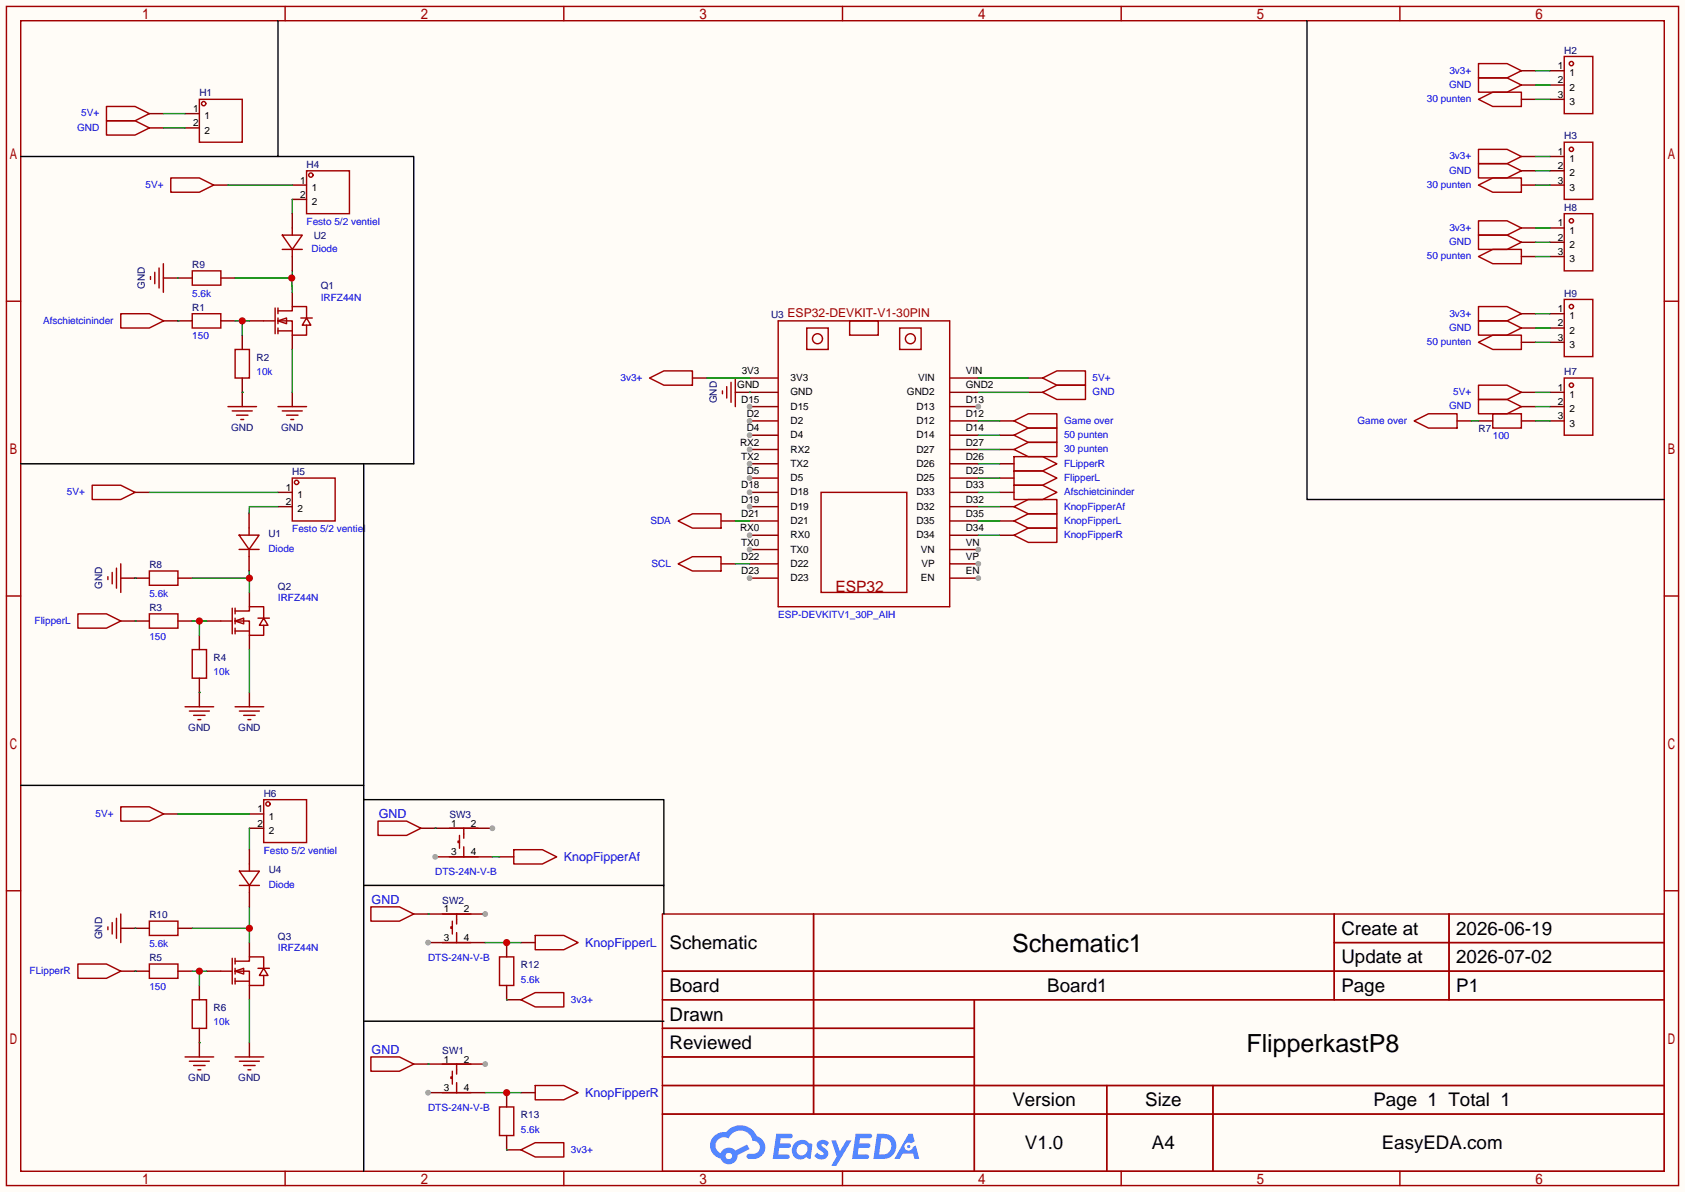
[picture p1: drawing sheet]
<svg xmlns="http://www.w3.org/2000/svg" width="299mm" height="212mm" viewBox="0 0 299 212" stroke-linecap="round" stroke-linejoin="round" font-family="sans-serif">
<path d="M0 0h299.5v211.8h-299.5z" fill="#fffcf7"/>
<g fill="none" stroke="#a10000" stroke-width=".25">
<path d="M1.1 1.1h297.2v209.6h-297.2zM3.7 3.7h292.1v204.5h-292.1zM50.7 1.1v2.6M100.2 1.1v2.6M149.7 1.1v2.6M199.3 1.1v2.6M248.8 1.1v2.6M1.1 53.5h2.6M295.8 53.5h2.5M1.1 105.9h2.6M295.8 105.9h2.5M1.1 158.3h2.6"/>
<path d="M295.8 158.3h2.5M117.7 162.4h178.1v45.8h-178.1zM117.7 172.6h178.1M117.7 177.7h178.1M144.6 162.4v35.6M173.2 177.7v30.5M237.1 162.4v15.3M237.1 167.5h58.7M257.5 162.4v15.3M117.7 182.8h55.5M117.7 192.9h178.1M117.7 187.8h55.5"/>
<path d="M117.7 198h178.1M196.7 192.9v15.3M215.6 192.9v15.3M50.7 208.2v2.5M100.2 208.2v2.5M149.7 208.2v2.5M199.3 208.2v2.5M248.8 208.2v2.5"/>
</g>
<g fill="#5487ff">
<path d="M145.5 202.8a1.3 1.3 0 0 1 1.8 .3l-.4 .6a.54 .54 0 0 0-.9-.2l.1 .2a1.58 1.58 0 0 1 1.1 1.6 1.43 1.43 0 0 1-2.5 .1l.5-.6a.64 .64 0 0 0 .5 .5 .64 .64 0 0 0 .7-.3l-.2-.2a1.6 1.6 0 0 1-1-1.6z"/>
<path d="M147.7 202.7h.9l.7 1.9 1.1-1.9h.9l-2.7 4.5h-.9l1-1.7z"/>
<path d="M138 201.5h1.6a1.31 1.31 0 0 1 1.2 .2 .4 .4 0 0 1-.3 .6h-1.8l-.1 .9h1.6a.4 .4 0 0 1 .4 .4 .4 .4 0 0 1-.4 .4h-1.7l-.2 1.2h.8a1.23 1.23 0 0 1 1.2 .2 .39 .39 0 0 1-.3 .6h-2.7z"/>
<path d="M152.1 201.5h1.6a1.32 1.32 0 0 1 1.3 .2 .39 .39 0 0 1-.4 .6h-1.7l-.2 .9h1.7a.4 .4 0 0 1 .3 .4 .4 .4 0 0 1-.4 .4h-1.7l-.2 1.2h.8a1.23 1.23 0 0 1 1.2 .2 .39 .39 0 0 1-.3 .6h-2.7z"/>
<path d="M161.5 201.5h.7l.4 1.3-.7 .4a.75 .75 0 0 0-1.1 .3 .75 .75 0 0 0 .5 1 .75 .75 0 0 0 .9-.6l.6-.3 .6 2.4h-.9l-.2-1h-1.9l-.5 1h-.9z"/>
<path d="M155.9 201.5l-.7 4.5h1.5a2.27 2.27 0 0 0 2.6-2.3 2.27 2.27 0 0 0-2.7-2.2zM156.6 202.3a1.5 1.5 0 0 1 1.8 1.5 1.5 1.5 0 0 1-1.9 1.4h-.3z"/>
<path d="M141.3 203.1a1.62 1.62 0 0 0-.4 2.1 1.62 1.62 0 0 0 2 .7l.4-.3 .3 .3 .5 .1 .3-2.5-.2-.3h-.4a1.58 1.58 0 0 0-2.5-.1zM141.9 203.6a.98 .98 0 0 1 1.5 .2 .98 .98 0 0 1-.6 1.5 .94 .94 0 0 1-1.2-.4 .94 .94 0 0 1 .3-1.3z"/>
<path d="M126.9 201.9a2.37 2.37 0 0 0 1.2 4 1.54 1.54 0 0 0 1.7 1 1.54 1.54 0 0 0 1.3-1.6l2.1-1.1-.5-.8-2 1.1a1.57 1.57 0 0 0-2.6 .4 1.5 1.5 0 0 1-.8-2.1 1.5 1.5 0 0 1 2.2-.5 2.23 2.23 0 0 1 2.3-1.4 2.23 2.23 0 0 1 2 1.8 1.16 1.16 0 0 1 1.2 1.1 1.16 1.16 0 0 1-1 1.3h-.7a.47 .47 0 0 0-.6 .3 .47 .47 0 0 0 .4 .6 2.23 2.23 0 0 0 2.3-.7 2.23 2.23 0 0 0 .4-2.3 2.16 2.16 0 0 0-1.3-1.1 3.2 3.2 0 0 0-5.4-.7l-1.2 .1zM129 205.4a.58 .58 0 0 1 1.1 0 .58 .58 0 0 1-1.1 0z"/>
<circle cx="161.5" cy="203.8" r=".28"/>
</g>
<path d="M44.3 57h2.6M51.9 51.9v2.6M51.9 59.6v2.5M133.2 67.2h5M133.2 69.7h5M133.2 72.3h5M36.7 110.4h2.5M44.3 105.3v2.5M44.3 112.9v2.5M36.7 172.6h2.5M44.3 167.5v2.6M44.3 175.1v2.6" fill="none" stroke="#870000" stroke-width=".25"/>
<g fill="none" stroke="#a10000" stroke-width=".25">
<path d="M46.9 57h2M48.9 54.7v4.6M49.4 57h2.5v2.6h2.6v-1.8M49.4 55.2h2.5v-.7h2.6v2M49.4 57l1.5-.5v1zM49.4 54.7v1.1M49.4 56.5v1M49.4 58.3v1M49.4 58.8h2.5M53.5 56.5h2M54.5 56.5l.7 1.3h-1.5zM138.3 57h30.5v50.8h-30.5z"/>
<path d="M39.2 110.4h2.1M41.3 108.1v4.5M41.8 110.4h2.5v2.5h2.6v-1.8M41.8 108.6h2.5v-.8h2.6v2.1M41.8 110.4l1.5-.5v1zM41.8 108.1v1M41.8 109.9v1M41.8 111.6v1M41.8 112.1h2.5M45.8 109.9h2.1M46.9 109.9l.7 1.2h-1.5zM39.2 172.6h2.1"/>
<path d="M41.3 170.3v4.6M41.8 172.6h2.5v2.5h2.6v-1.7M41.8 170.8h2.5v-.7h2.6v2M41.8 172.6l1.5-.5v1zM41.8 170.3v1M41.8 172.1v1M41.8 173.9v1M41.8 174.4h2.5M45.8 172.1h2.1M46.9 172.1l.7 1.3h-1.5z"/>
</g>
<circle cx="133.2" cy="72.3" r=".51" fill="#999"/>
<path d="M133.2 74.8h5" fill="none" stroke="#870000" stroke-width=".25"/>
<circle cx="133.2" cy="74.8" r=".51" fill="#999"/>
<path d="M133.2 77.3h5" fill="none" stroke="#870000" stroke-width=".25"/>
<circle cx="133.2" cy="77.3" r=".51" fill="#999"/>
<path d="M133.2 79.9h5" fill="none" stroke="#870000" stroke-width=".25"/>
<circle cx="133.2" cy="79.9" r=".51" fill="#999"/>
<path d="M133.2 82.4h5" fill="none" stroke="#870000" stroke-width=".25"/>
<circle cx="133.2" cy="82.4" r=".51" fill="#999"/>
<path d="M133.2 85h5" fill="none" stroke="#870000" stroke-width=".25"/>
<circle cx="133.2" cy="85" r=".51" fill="#999"/>
<path d="M133.2 87.5h5" fill="none" stroke="#870000" stroke-width=".25"/>
<circle cx="133.2" cy="87.5" r=".51" fill="#999"/>
<path d="M133.2 90h5" fill="none" stroke="#870000" stroke-width=".25"/>
<circle cx="133.2" cy="90" r=".51" fill="#999"/>
<path d="M133.2 92.6h5M133.2 95.1h5" fill="none" stroke="#870000" stroke-width=".25"/>
<circle cx="133.2" cy="95.1" r=".51" fill="#999"/>
<path d="M133.2 97.7h5" fill="none" stroke="#870000" stroke-width=".25"/>
<circle cx="133.2" cy="97.7" r=".51" fill="#999"/>
<path d="M133.2 100.2h5M133.2 102.7h5" fill="none" stroke="#870000" stroke-width=".25"/>
<circle cx="133.2" cy="102.7" r=".51" fill="#999"/>
<path d="M168.9 67.2h5M168.9 69.7h5M168.9 72.3h5" fill="none" stroke="#870000" stroke-width=".25"/>
<circle cx="173.9" cy="72.3" r=".51" fill="#999"/>
<path d="M168.9 74.8h5M168.9 77.3h5M168.9 79.9h5M168.9 82.4h5M168.9 85h5M168.9 87.5h5M168.9 90h5M168.9 92.6h5M168.9 95.1h5M168.9 97.7h5" fill="none" stroke="#870000" stroke-width=".25"/>
<circle cx="173.9" cy="97.7" r=".51" fill="#999"/>
<path d="M168.9 100.2h5" fill="none" stroke="#870000" stroke-width=".25"/>
<circle cx="173.9" cy="100.2" r=".51" fill="#999"/>
<path d="M168.9 102.7h5" fill="none" stroke="#870000" stroke-width=".25"/>
<circle cx="173.9" cy="102.7" r=".51" fill="#999"/>
<g fill="none" stroke="#a10000" stroke-width=".25">
<path d="M18.9 18.9h5.1l2.5 1.3-2.5 1.3h-5.1zM35.4 17.7h7.7v7.6h-7.7zM278 10h5.1v10.2h-5.1zM18.9 21.5h5.1l2.5 1.2-2.5 1.3h-5.1zM54.5 30.4h7.6v7.6h-7.6zM278 38h5.1v10.1h-5.1zM278 25.3h5.1v10.1h-5.1zM143.4 58.3h3.8v3.8h-3.8zM151 57h5.1v2.6h-5.1zM159.9 58.3h3.8v3.8h-3.8zM278 53.2h5.1v10.2h-5.1zM185.3 67.2l2.5-1.3h5.1v2.6h-5.1z"/>
<path d="M185.3 69.7l2.5-1.2h5.1v2.5h-5.1zM278 67.2h5.1v10.1h-5.1zM51.9 85h7.7v7.6h-7.7zM145.9 87.5h15.3v17.8h-15.3zM46.9 142.1h7.6v7.6h-7.6z"/>
<circle cx="36.2" cy="18.4" r=".38"/>
<circle cx="279.3" cy="11.3" r=".38"/>
<circle cx="55.2" cy="31.1" r=".38"/>
<circle cx="279.3" cy="26.5" r=".38"/>
<circle cx="279.3" cy="39.2" r=".38"/>
<circle cx="279.3" cy="54.5" r=".38"/>
<circle cx="145.3" cy="60.2" r=".89"/>
<circle cx="161.8" cy="60.2" r=".89"/>
<circle cx="279.3" cy="68.5" r=".38"/>
<circle cx="52.7" cy="85.7" r=".38"/>
<circle cx="47.6" cy="142.9" r=".38"/>
</g>
<g fill="none" stroke="#870000" stroke-width=".25">
<path d="M275.5 12.6h2.5M275.5 15.1h2.5M275.5 17.7h2.5M26.5 20.2h2.6M26.5 22.7h2.6M32.9 20.2h2.5M32.9 22.7h2.5M51.9 32.9h2.6M51.9 35.4h2.6M275.5 32.9h2.5M275.5 27.8h2.5M275.5 30.4h2.5"/>
<path d="M275.5 40.5h2.5M275.5 43.1h2.5M275.5 45.6h2.5M275.5 55.8h2.5M275.5 58.3h2.5M182.8 67.2h2.5M182.8 69.7h2.5M275.5 69.7h2.5M275.5 72.3h2.5M275.5 74.8h2.5M275.5 60.8h2.5M49.4 87.5h2.5"/>
<path d="M49.4 90h2.5M44.3 144.7h2.6M44.3 147.2h2.6M77.3 152.3h10.2"/>
</g>
<path d="M29.1 20.2h3.8M29.1 22.7h3.8M173.9 67.2h8.9M173.9 69.7h8.9" fill="none" stroke="#008700" stroke-width=".25"/>
<circle cx="77.3" cy="152.3" r=".51" fill="#999"/>
<path d="M82.4 147.2h5.1" fill="none" stroke="#870000" stroke-width=".25"/>
<circle cx="87.5" cy="147.2" r=".51" fill="#999"/>
<path d="M77.3 147.2h5.1M76.1 194.2h10.1" fill="none" stroke="#870000" stroke-width=".25"/>
<path d="M79.9 152.3h5.1M79.9 147.2h5.1M81.7 149.5h-.3v.2h.3M81.7 148.5v2.2M82.4 147.2v1.8M82.4 150.5v1.8" fill="none" stroke="#a10000" stroke-width=".25"/>
<circle cx="76.1" cy="194.2" r=".51" fill="#999"/>
<path d="M81.2 189.1h5" fill="none" stroke="#870000" stroke-width=".25"/>
<circle cx="86.2" cy="189.1" r=".51" fill="#999"/>
<path d="M76.1 167.5h10.1M76.1 189.1h5.1" fill="none" stroke="#870000" stroke-width=".25"/>
<path d="M78.6 194.2h5.1M78.6 189.1h5.1M80.4 191.4h-.3v.2h.3M80.4 190.4v2.3M81.2 189.1v1.8M81.2 192.4v1.8" fill="none" stroke="#a10000" stroke-width=".25"/>
<circle cx="76.1" cy="167.5" r=".51" fill="#999"/>
<path d="M81.2 162.4h5" fill="none" stroke="#870000" stroke-width=".25"/>
<circle cx="86.2" cy="162.4" r=".51" fill="#999"/>
<path d="M74.8 147.2h2.5M88.8 152.3h2.5M73.5 162.4h7.7M90 167.5v2.6M90 175.1v2.6M92.6 167.5h2.5M73.5 189.1h2.6M92.6 194.2h2.5" fill="none" stroke="#870000" stroke-width=".25"/>
<g fill="none" stroke="#a10000" stroke-width=".25">
<path d="M67.2 145.9h5.1l2.5 1.3-2.5 1.3h-5.1zM91.3 151h5.1l2.5 1.3-2.5 1.2h-5.1zM65.9 161.2h5.1l2.5 1.2-2.5 1.3h-5.1zM78.6 167.5h5.1M78.6 162.4h5.1M80.4 164.7h-.3v.3h.3M80.4 163.7v2.3M81.2 162.4v1.8M81.2 165.7v1.8M88.8 170.1h2.5v5h-2.5zM95.1 166.2h5.1l2.5 1.3-2.5 1.3h-5.1zM65.9 187.8h5.1l2.5 1.3-2.5 1.3h-5.1z"/>
<path d="M95.1 192.9h5.1l2.5 1.3-2.5 1.3h-5.1z"/>
</g>
<path d="M77.3 147.2h.1M87.5 152.3h1.3M76.1 162.4h.1M86.2 167.5h6.4M76.1 189.1h.1M86.2 194.2h6.4" fill="none" stroke="#008700" stroke-width=".25"/>
<circle cx="90" cy="167.5" r=".63" fill="#c00"/>
<path d="M34.2 55.8h5v2.5h-5zM34.2 48.1h5.1v2.6h-5.1zM41.8 62.1h2.5v5.1h-2.5zM265.3 73.5h5.1v2.6h-5.1zM26.5 101.5h5.1v2.5h-5.1zM26.5 109.1h5.1v2.5h-5.1zM34.2 115.4h2.5v5.1h-2.5zM26.5 163.7h5.1v2.5h-5.1zM26.5 171.3h5.1v2.6h-5.1zM34.2 177.7h2.5v5.1h-2.5zM88.8 196.7h2.5v5.1h-2.5z" fill="none" stroke="#a10000" stroke-width=".25"/>
<g fill="none" stroke="#870000" stroke-width=".25">
<path d="M31.6 57h2.6M31.6 49.4h2.6M39.2 57h2.6M39.3 49.4h2.5M43.1 59.6v2.5M43.1 67.2v2.5M262.8 74.8h2.5M270.4 74.8h2.5M24 102.7h2.5M24 110.4h2.5M31.6 102.7h2.6M31.6 110.4h2.6"/>
<path d="M35.4 112.9v2.5M35.4 120.5v2.6M24 165h2.5M24 172.6h2.5M31.6 165h2.6M31.6 172.6h2.6M35.4 175.1v2.6M35.4 182.8v2.5M90 194.2v2.5M90 201.8v2.5"/>
</g>
<circle cx="90" cy="194.2" r=".63" fill="#c00"/>
<path d="M34.2 172.6h2.5M35.4 172.6v2.5" fill="none" stroke="#008700" stroke-width=".25"/>
<circle cx="35.4" cy="172.6" r=".63" fill="#c00"/>
<path d="M41.8 57h2.5M43.1 57v2.6" fill="none" stroke="#008700" stroke-width=".25"/>
<circle cx="43.1" cy="57" r=".63" fill="#c00"/>
<path d="M34.2 110.4h2.5M35.4 110.4v2.5" fill="none" stroke="#008700" stroke-width=".25"/>
<circle cx="35.4" cy="110.4" r=".63" fill="#c00"/>
<g fill="none" stroke="#870000" stroke-width=".25">
<path d="M38 32.9h2.5M43.1 69.7v2.6M130.7 69.7h2.5M177.7 79.9h2.5M177.7 77.3h2.5M177.7 74.8h2.5M24 87.5h2.5M128.1 92.6h2.6M177.7 92.6h2.5M177.7 87.5h2.5M177.7 85h2.5M177.7 82.4h2.5"/>
<path d="M177.7 95.1h2.5M177.7 90h2.5M128.1 100.2h2.6M35.4 123.1v2.5M29.1 144.7h2.5M35.4 185.3v2.5"/>
</g>
<g fill="none" stroke="#a10000" stroke-width=".25">
<path d="M30.4 31.6h5l2.6 1.3-2.6 1.3h-5zM40.5 72.3h5.1M41.3 73h3.5M42 73.8h2.1M42.8 74.5h.5M128.4 69.5v.5M129.2 68.7v2M129.9 67.9v3.6M130.7 67.2v5.1M180.2 79.9l2.6-1.3h5v2.6h-5zM180.2 77.3l2.6-1.2h5v2.5h-5zM180.2 74.8l2.6-1.3h5v2.6h-5z"/>
<path d="M16.4 86.2h5.1l2.5 1.3-2.5 1.3h-5.1zM120.5 92.6l2.6-1.3h5v2.6h-5zM180.2 86.2h5.1l2.5 1.3-2.5 1.3h-5.1zM180.2 83.7h5.1l2.5 1.3-2.5 1.2h-5.1zM180.2 81.2h5.1l2.5 1.2-2.5 1.3h-5.1zM180.2 95.1l2.6-1.2h5v2.5h-5zM180.2 92.6l2.6-1.3h5v2.6h-5zM180.2 90l2.6-1.2h5v2.5h-5zM120.5 100.2l2.6-1.3h5v2.6h-5zM32.9 125.6h5.1M33.7 126.4h3.5M34.4 127.1h2"/>
<path d="M35.2 127.9h.5M21.5 143.4h5l2.6 1.3-2.6 1.2h-5zM32.9 187.8h5.1M33.7 188.6h3.5M34.4 189.4h2M35.2 190.1h.5"/>
</g>
<g fill="none" stroke="#008700" stroke-width=".25">
<path d="M40.5 32.9h11.4M43.1 69.7h.1M133.2 69.7h.1M173.9 79.9h3.8M173.9 77.3h3.8M173.9 74.8h3.8M130.7 92.6h2.5M130.7 100.2h2.5M35.4 123.1h.1M31.6 144.7h12.7M44.3 147.2v3.8M34.2 165h10.1"/>
<path d="M44.3 161.2v6.3M35.4 185.3h.1"/>
</g>
<circle cx="44.3" cy="165" r=".63" fill="#c00"/>
<path d="M51.8 49.4l.1 2.5M51.9 48.1v1.3h-10.1M49.4 90h-5.1v1.3" fill="none" stroke="#008700" stroke-width=".25"/>
<circle cx="51.8" cy="49.4" r=".64" fill="#c00"/>
<path d="M34.2 102.7h10.1M44.3 101.5v1.2M44.3 102.7v2.6" fill="none" stroke="#008700" stroke-width=".25"/>
<circle cx="44.3" cy="102.7" r=".63" fill="#c00"/>
<g fill="none" stroke="#008700" stroke-width=".25">
<path d="M272.9 17.7h2.6M272.9 15.1h2.6M272.9 12.6h2.6M51.9 35.4v2.6M272.9 32.9h2.6M272.9 30.4h2.6M272.9 27.8h2.6M31.6 49.4h.1M31.6 57h.1M272.9 58.3h2.6M272.9 55.8h2.6M272.9 45.6h2.6"/>
<path d="M272.9 43.1h2.6M272.9 40.5h2.6M51.9 62.1v7.6M125.6 67.2h7.6M261.5 74.8h1.3M272.9 74.8h2.6M272.9 72.3h2.6M272.9 69.7h2.6M272.9 60.8h2.6M26.5 87.5h22.9M173.9 95.1h3.8M173.9 92.6h3.8"/>
<path d="M173.9 87.5h3.8M173.9 85h3.8M173.9 90h3.8M173.9 82.4h3.8M24 110.4h.1M24 102.7h.1M44.3 115.4v7.7M24 172.6h.1M24 165h.1M44.3 177.7v7.6M90 177.7h.1M90 204.3h.1"/>
</g>
<g fill="none" stroke="#870000" stroke-width=".25">
<path d="M270.4 12.6h2.5M270.4 15.1h2.5M270.4 17.7h2.5M51.9 38v2.5M270.4 27.8h2.5M270.4 30.4h2.5M270.4 32.9h2.5M29 49.4h2.6M29.1 57h2.5M51.9 45.6v2.5M270.4 40.5h2.5M270.4 55.8h2.5"/>
<path d="M270.4 58.3h2.5M270.4 43.1h2.5M270.4 45.6h2.5M51.9 69.7v2.6M123.1 67.2h2.5M259 74.8h2.5M270.4 69.7h2.5M270.4 72.3h2.5M270.4 60.8h2.5M44.3 91.3v2.5M44.3 98.9v2.6M21.5 110.4h2.5"/>
<path d="M21.5 102.7h2.5M44.3 123.1v2.5M44.3 151v2.5M44.3 158.6v2.6M21.5 172.6h2.5M21.5 165h2.5M90 177.7h2.6M44.3 185.3v2.5M90 204.3h2.6"/>
</g>
<g fill="none" stroke="#a10000" stroke-width=".25">
<path d="M262.8 11.3h5l2.6 1.3-2.6 1.2h-5zM262.8 13.8h5l2.6 1.3-2.6 1.3h-5zM262.8 17.7l2.5-1.3h5.1v2.5h-5.1zM262.8 39.2h5l2.6 1.3-2.6 1.3h-5zM262.8 26.5h5l2.6 1.3-2.6 1.3h-5zM262.8 29.1h5l2.6 1.3-2.6 1.2h-5zM262.8 32.9l2.5-1.3h5.1v2.6h-5.1zM21.5 55.8h5l2.6 1.2-2.6 1.3h-5zM26.7 49.2v.5M27.5 48.4v2M28.3 47.6v3.6M29 46.9v5"/>
<path d="M50.2 41.8h3.5l-1.8 2.5zM50.2 44.3h3.5M51.9 40.5v1.3M51.9 44.3v1.3M262.8 54.5h5l2.6 1.3-2.6 1.2h-5zM262.8 57h5l2.6 1.3-2.6 1.3h-5zM262.8 41.8h5l2.6 1.3-2.6 1.2h-5zM262.8 45.6l2.5-1.3h5.1v2.6h-5.1zM49.4 72.3h5.1M50.2 73h3.5M50.9 73.8h2.1M51.7 74.5h.5"/>
<path d="M115.4 67.2l2.6-1.3h5.1v2.6h-5.1zM251.3 74.8l2.6-1.3h5.1v2.6h-5.1zM262.8 68.5h5l2.6 1.2-2.6 1.3h-5zM262.8 71h5l2.6 1.3-2.6 1.2h-5zM262.8 60.8l2.5-1.2h5.1v2.5h-5.1zM42.5 95.1h3.5l-1.7 2.5zM42.5 97.6h3.5M44.3 93.8v1.3M44.3 97.6v1.3M13.8 109.1h5.1l2.6 1.3-2.6 1.2h-5.1zM19.2 102.5v.5M19.9 101.7v2.1"/>
<path d="M20.7 101v3.5M21.5 100.2v5.1M41.8 125.6h5.1M42.5 126.4h3.6M43.3 127.1h2M44.1 127.9h.5M42.5 154.8h3.6l-1.8 2.6zM42.5 157.4h3.6M44.3 153.5v1.3M44.3 157.4v1.2M13.8 171.3h5.1l2.6 1.3-2.6 1.3h-5.1zM19.2 164.7v.5"/>
<path d="M19.9 164v2M20.7 163.2v3.6M21.5 162.4v5.1M92.6 177.7l2.5-1.3h5.1v2.5h-5.1zM41.8 187.8h5.1M42.5 188.6h3.6M43.3 189.4h2M44.1 190.1h.5M92.6 204.3l2.5-1.2h5.1v2.5h-5.1z"/>
</g>
<path d="M49.4 3.7v24.1h-45.7M232.3 3.7v85.1h63.5M49.4 27.8h24.1v54.6h-69.8M64.6 82.4v125.8M3.7 139.6h60.9M64.6 157.4h53.4v5M64.6 142.1h53.4v15.3M64.6 181.5h53.4" fill="none" stroke="#000" stroke-width=".25"/>
<g font-size="4.4">
<text x="179.9" y="169.2">Schematic1</text>
<text x="221.5" y="187">FlipperkastP8</text>
</g>
<g font-size="3.3">
<text x="238.4" y="166.1">Create at</text>
<text x="258.8" y="166.1">2026-06-19</text>
<text x="119" y="168.7">Schematic</text>
<text x="238.4" y="171.2">Update at</text>
<text x="258.8" y="171.2">2026-07-02</text>
<text x="119" y="176.3">Board</text>
<text x="186.1" y="176.3">Board1</text>
<text x="238.4" y="176.3">Page</text>
<text x="258.8" y="176.3">P1</text>
<text x="119" y="181.4">Drawn</text>
<text x="119" y="186.5">Reviewed</text>
<text x="179.9" y="196.6">Version</text>
<text x="203.5" y="196.6">Size</text>
<text x="244.1" y="196.6">Page 1 Total 1</text>
<text x="182.1" y="204.2">V1.0</text>
<text x="204.7" y="204.2">A4</text>
<text x="245.6" y="204.2">EasyEDA.com</text>
</g>
<text font-size="2.8" fill="#a00000" x="148.5" y="105.2">ESP32</text>
<text font-size="2.2" fill="#a00000" x="140" y="56.4">ESP32-DEVKIT-V1-30PIN</text>
<g font-size="2.2" fill="#00f">
<text x="67.3" y="145.4">GND</text>
<text x="100.2" y="153">KnopFipperAf</text>
<text x="66.1" y="160.7">GND</text>
<text x="104" y="168.3">KnopFipperL</text>
<text x="66.1" y="187.3">GND</text>
<text x="104" y="194.9">KnopFipperR</text>
</g>
<g font-size="1.8" fill="#000080">
<text x="278" y="9.5">H2</text>
<text x="35.4" y="17.1">H1</text>
<text x="54.5" y="29.8">H4</text>
<text x="278" y="24.8">H3</text>
<text x="278" y="37.5">H8</text>
<text x="34.2" y="47.6">R9</text>
<text x="55.8" y="42.5">U2</text>
<text x="25.7" y="51.4" transform="rotate(-90 25.7 51.4)">GND</text>
<text x="57" y="51.4">Q1</text>
<text x="278" y="52.7">H9</text>
<text x="34.2" y="55.2">R1</text>
<text x="137" y="56.5">U3</text>
<text x="45.6" y="64.1">R2</text>
<text x="127.4" y="71.7" transform="rotate(-90 127.4 71.7)">GND</text>
<text x="278" y="66.7">H7</text>
<text x="41.1" y="76.6">GND</text>
<text x="50" y="76.6">GND</text>
<text x="262.8" y="76.8">R7</text>
<text x="51.9" y="84.5">H5</text>
<text x="47.7" y="95.5">U1</text>
<text x="26.5" y="101">R8</text>
<text x="18.2" y="104.7" transform="rotate(-90 18.2 104.7)">GND</text>
<text x="49.4" y="104.8">Q2</text>
<text x="26.5" y="108.6">R3</text>
<text x="38" y="117.5">R4</text>
<text x="33.5" y="129.9">GND</text>
<text x="42.3" y="129.9">GND</text>
<text x="46.9" y="141.6">H6</text>
<text x="79.9" y="145.4">SW3</text>
<text x="47.8" y="155.2">U4</text>
<text x="78.6" y="160.7">SW2</text>
<text x="18.2" y="166.9" transform="rotate(-90 18.2 166.9)">GND</text>
<text x="26.5" y="163.2">R10</text>
<text x="49.4" y="167">Q3</text>
<text x="26.5" y="170.8">R5</text>
<text x="92.6" y="172.1">R12</text>
<text x="38" y="179.7">R6</text>
<text x="78.6" y="187.3">SW1</text>
<text x="33.5" y="192.2">GND</text>
<text x="42.3" y="192.2">GND</text>
<text x="92.6" y="198.8">R13</text>
</g>
<g font-size="1.8" fill="#00f">
<text x="257.5" y="15.6">GND</text>
<text x="257.6" y="13.1">3v3+</text>
<text x="13.7" y="23.2">GND</text>
<text x="14.4" y="20.7">5V+</text>
<text x="253.6" y="18.2">30 punten</text>
<text x="257.6" y="28.3">3v3+</text>
<text x="25.9" y="33.4">5V+</text>
<text x="253.6" y="33.4">30 punten</text>
<text x="257.5" y="30.9">GND</text>
<text x="54.5" y="40">Festo 5/2 ventiel</text>
<text x="257.6" y="41">3v3+</text>
<text x="55.4" y="44.7">Diode</text>
<text x="253.6" y="46.1">50 punten</text>
<text x="257.5" y="43.6">GND</text>
<text x="34.2" y="52.7">5.6k</text>
<text x="57" y="53.5">IRFZ44N</text>
<text x="7.6" y="57.5">Afschietcininder</text>
<text x="257.5" y="58.8">GND</text>
<text x="257.6" y="56.3">3v3+</text>
<text x="34.2" y="60.3">150</text>
<text x="253.6" y="61.3">50 punten</text>
<text x="45.6" y="66.7">10k</text>
<text x="110.3" y="67.7">3v3+</text>
<text x="194.2" y="67.7">5V+</text>
<text x="194.2" y="70.2">GND</text>
<text x="258.3" y="70.2">5V+</text>
<text x="189.1" y="77.9">50 punten</text>
<text x="189.1" y="75.3">Game over</text>
<text x="241.3" y="75.3">Game over</text>
<text x="257.5" y="72.8">GND</text>
<text x="189.1" y="82.9">FLipperR</text>
<text x="189.1" y="80.4">30 punten</text>
<text x="265.3" y="78.1">100</text>
<text x="11.9" y="88">5V+</text>
<text x="189.1" y="88">Afschietcininder</text>
<text x="189.1" y="85.5">FlipperL</text>
<text x="51.9" y="94.6">Festo 5/2 ventiel</text>
<text x="115.6" y="93.1">SDA</text>
<text x="189.1" y="95.6">KnopFipperR</text>
<text x="189.1" y="93.1">KnopFipperL</text>
<text x="189.1" y="90.6">KnopFipperAf</text>
<text x="47.7" y="98">Diode</text>
<text x="115.8" y="100.7">SCL</text>
<text x="26.5" y="106">5.6k</text>
<text x="49.4" y="106.8">IRFZ44N</text>
<text x="6.2" y="110.9">FlipperL</text>
<text x="26.5" y="113.7">150</text>
<text x="138.3" y="109.9">ESP-DEVKITV1_30P_AIH</text>
<text x="38" y="120">10k</text>
<text x="17" y="145.2">5V+</text>
<text x="46.9" y="151.8">Festo 5/2 ventiel</text>
<text x="77.3" y="155.6">DTS-24N-V-B</text>
<text x="47.8" y="157.8">Diode</text>
<text x="5.3" y="173.1">FLipperR</text>
<text x="26.5" y="168.3">5.6k</text>
<text x="49.4" y="169">IRFZ44N</text>
<text x="76.1" y="170.8">DTS-24N-V-B</text>
<text x="26.5" y="175.9">150</text>
<text x="92.6" y="174.6">5.6k</text>
<text x="101.5" y="178.2">3v3+</text>
<text x="38" y="182.2">10k</text>
<text x="76.1" y="197.5">DTS-24N-V-B</text>
<text x="92.6" y="201.3">5.6k</text>
<text x="101.5" y="204.9">3v3+</text>
</g>
<g font-size="1.8">
<text x="276.9" y="12.3">1</text>
<text x="276.9" y="14.8">2</text>
<text x="276.9" y="17.4">3</text>
<text x="278.9" y="13.6">1</text>
<text x="278.9" y="16.1">2</text>
<text x="34.3" y="19.9">1</text>
<text x="34.3" y="22.5">2</text>
<text x="36.4" y="21.2">1</text>
<text x="36.4" y="23.7">2</text>
<text x="278.9" y="18.6">3</text>
<text x="276.9" y="27.5">1</text>
<text x="278.9" y="28.8">1</text>
<text x="53.4" y="32.6">1</text>
<text x="53.4" y="35.2">2</text>
<text x="55.4" y="33.9">1</text>
<text x="276.9" y="30.1">2</text>
<text x="276.9" y="32.6">3</text>
<text x="278.9" y="31.3">2</text>
<text x="278.9" y="33.9">3</text>
<text x="55.4" y="36.4">2</text>
<text x="276.9" y="40.2">1</text>
<text x="278.9" y="41.5">1</text>
<text x="276.9" y="42.8">2</text>
<text x="276.9" y="45.3">3</text>
<text x="278.9" y="44">2</text>
<text x="278.9" y="46.6">3</text>
<text x="276.9" y="55.5">1</text>
<text x="276.9" y="58">2</text>
<text x="278.9" y="56.7">1</text>
<text x="278.9" y="59.3">2</text>
<text x="276.9" y="60.6">3</text>
<text x="278.9" y="61.8">3</text>
<text x="131" y="69">GND</text>
<text x="131.7" y="71.6">D15</text>
<text x="131.8" y="66.5">3V3</text>
<text x="140.5" y="67.7">3V3</text>
<text x="140.5" y="70.3">GND</text>
<text x="161.2" y="70.3">GND2</text>
<text x="163.2" y="67.7">VIN</text>
<text x="171.6" y="66.5">VIN</text>
<text x="171.6" y="69">GND2</text>
<text x="171.6" y="71.6">D13</text>
<text x="276.9" y="69.4">1</text>
<text x="276.9" y="72">2</text>
<text x="278.9" y="70.7">1</text>
<text x="132.7" y="74.1">D2</text>
<text x="132.7" y="76.6">D4</text>
<text x="140.5" y="72.8">D15</text>
<text x="140.5" y="75.4">D2</text>
<text x="140.5" y="77.9">D4</text>
<text x="162.9" y="72.8">D13</text>
<text x="162.9" y="75.4">D12</text>
<text x="162.9" y="77.9">D14</text>
<text x="171.6" y="74.1">D12</text>
<text x="171.6" y="76.6">D14</text>
<text x="276.9" y="74.5">3</text>
<text x="278.9" y="73.3">2</text>
<text x="278.9" y="75.8">3</text>
<text x="131.5" y="79.2">RX2</text>
<text x="131.7" y="81.7">TX2</text>
<text x="140.5" y="80.4">RX2</text>
<text x="140.5" y="83">TX2</text>
<text x="162.9" y="80.4">D27</text>
<text x="162.9" y="83">D26</text>
<text x="171.6" y="79.2">D27</text>
<text x="171.6" y="81.7">D26</text>
<text x="50.8" y="87.2">1</text>
<text x="50.8" y="89.8">2</text>
<text x="52.9" y="88.5">1</text>
<text x="131.7" y="86.8">D18</text>
<text x="131.7" y="89.3">D19</text>
<text x="132.7" y="84.3">D5</text>
<text x="140.5" y="85.5">D5</text>
<text x="140.5" y="88.1">D18</text>
<text x="162.9" y="85.5">D25</text>
<text x="162.9" y="88.1">D33</text>
<text x="171.6" y="84.3">D25</text>
<text x="171.6" y="86.8">D33</text>
<text x="171.6" y="89.3">D32</text>
<text x="52.9" y="91">2</text>
<text x="131.5" y="94.4">RX0</text>
<text x="131.7" y="91.9">D21</text>
<text x="140.5" y="90.6">D19</text>
<text x="140.5" y="93.1">D21</text>
<text x="140.5" y="95.7">RX0</text>
<text x="162.9" y="90.6">D32</text>
<text x="162.9" y="93.1">D35</text>
<text x="162.9" y="95.7">D34</text>
<text x="171.6" y="91.9">D35</text>
<text x="171.6" y="94.4">D34</text>
<text x="131.7" y="97">TX0</text>
<text x="131.7" y="99.5">D22</text>
<text x="140.5" y="98.2">TX0</text>
<text x="140.5" y="100.8">D22</text>
<text x="163.7" y="98.2">VN</text>
<text x="163.8" y="100.8">VP</text>
<text x="171.6" y="97">VN</text>
<text x="171.6" y="99.5">VP</text>
<text x="131.7" y="102">D23</text>
<text x="140.5" y="103.3">D23</text>
<text x="163.7" y="103.3">EN</text>
<text x="171.6" y="102">EN</text>
<text x="45.7" y="144.4">1</text>
<text x="45.7" y="146.9">2</text>
<text x="47.8" y="145.6">1</text>
<text x="47.8" y="148.2">2</text>
<text x="80.2" y="146.9">1</text>
<text x="83.7" y="146.9">2</text>
<text x="80.2" y="152">3</text>
<text x="83.7" y="152">4</text>
<text x="78.9" y="167.2">3</text>
<text x="78.9" y="162.2">1</text>
<text x="82.4" y="167.2">4</text>
<text x="82.4" y="162.2">2</text>
<text x="78.9" y="188.8">1</text>
<text x="82.4" y="188.8">2</text>
<text x="78.9" y="193.9">3</text>
<text x="82.4" y="193.9">4</text>
</g>
</svg>
